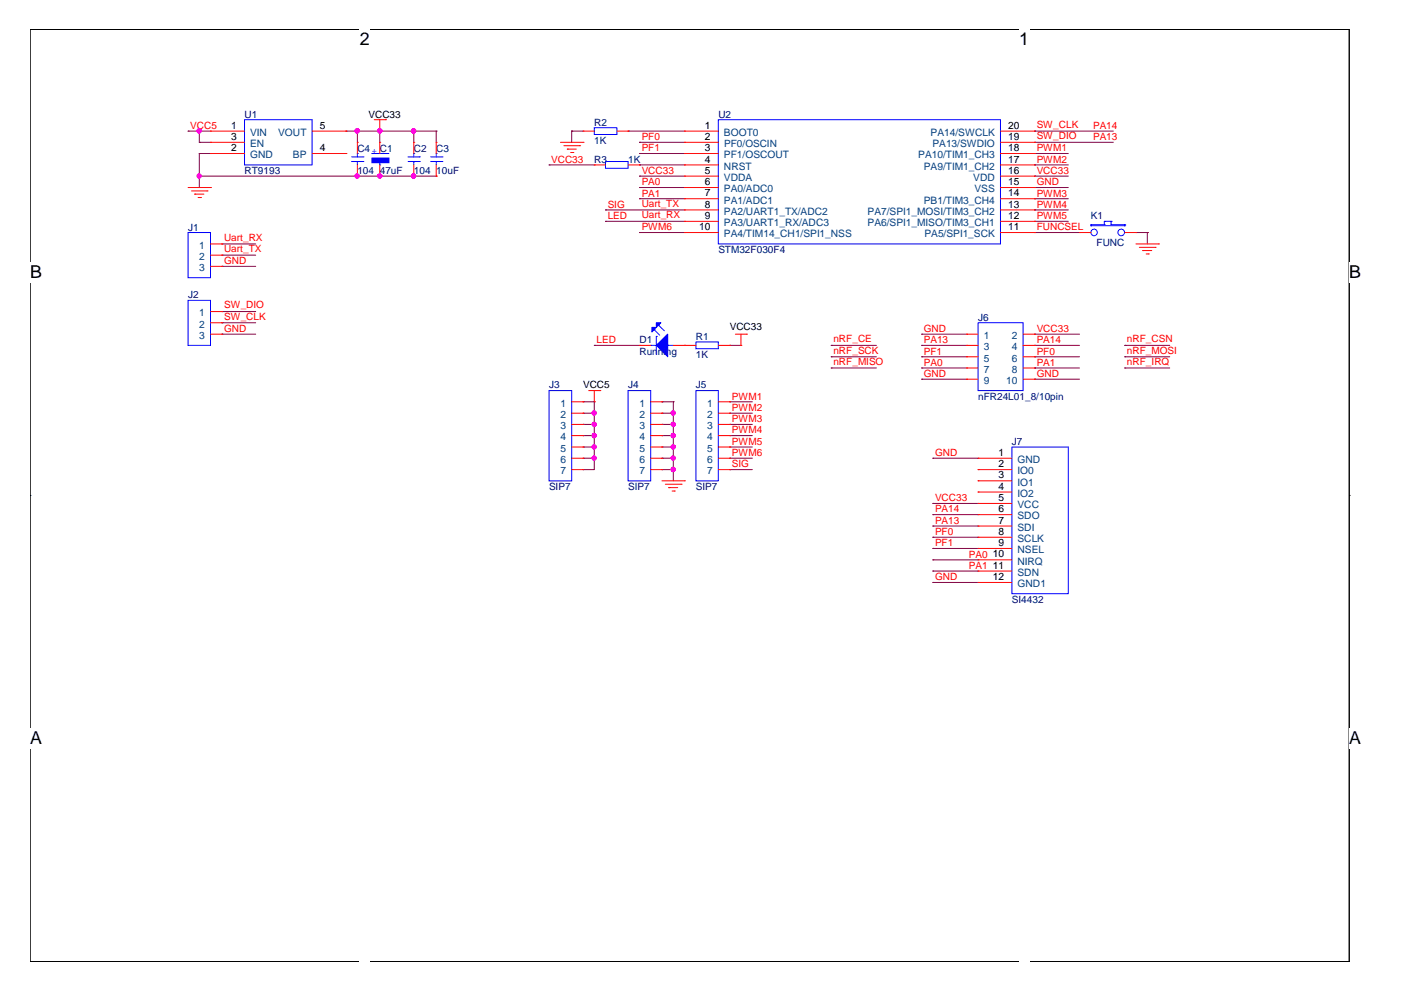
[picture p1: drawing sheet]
<svg xmlns="http://www.w3.org/2000/svg" width="297mm" height="210mm" viewBox="0 0 297 210" stroke-linecap="round" stroke-linejoin="round" font-family="sans-serif">
<path d="M6.3 6.2h279.2v197.3h-279.2z" fill="none" stroke="#000" stroke-width=".21"/>
<g fill="#fff">
<path d="M76.1 6.2h2.1v4.3h-2.1z"/>
<path d="M76.1 203.5h2.1v.1h-2.1z"/>
</g>
<path d="M145.9 6.2h.1M145.9 203.5h.1" fill="none" stroke="#000" stroke-width=".21"/>
<g fill="#fff">
<path d="M215.6 6.2h2.2v4.3h-2.2z"/>
<path d="M215.6 203.5h2.2v.1h-2.2z"/>
<path d="M6.3 55.5h2.6v4.2h-2.6z"/>
<path d="M285.5 55.5h2.5v4.2h-2.5z"/>
<path d="M6.3 154.1h2.6v4.2h-2.6z"/>
<path d="M285.5 154.1h2.5v4.2h-2.5z"/>
</g>
<path d="M6.3 104.8h.1M285.5 104.8h.1" fill="none" stroke="#000" stroke-width=".21"/>
<g fill="none" stroke="#800040" stroke-width=".21">
<path d="M39.8 27.7h.1M39.8 27.7h4.7M42.2 37.3h.1M42.2 32.5h.1M42.2 30.1h.1M42.2 27.7h.1M42.2 27.7v2.4M42.2 32.5v7.2M42.2 30.1h2.3M42.2 32.5h2.3M42.2 37.3h50.1M73.2 27.7h.1"/>
<path d="M73.2 27.7h19.1M75.6 27.7h.1M75.6 37.3h.1M75.6 27.7v2.4M80.3 27.7h.1M80.3 37.3h.1M80.3 27.7v2.4M87.5 27.7h.1M87.5 27.7v2.4M92.3 27.7h.1M92.3 37.3h.1M92.3 27.7v2.4"/>
<path d="M116.2 34.9h.1M116.2 34.9h9.5M120.9 27.7h.1M120.9 27.7h2.5M120.9 27.7v2.4M132.9 27.7h.1M132.9 27.7h11.9M135.3 37.3h.1M135.3 30.1h.1M135.3 34.9h.1M135.3 32.5h.1M135.3 39.7h.1"/>
<path d="M135.3 30.1h9.5M135.3 32.5h9.5M135.3 37.3h9.5M135.3 34.9h9.5M135.3 39.7h9.5M218.9 32.5h.1M218.9 34.9h.1M218.9 27.7h.1M218.9 30.1h.1M218.9 37.3h.1M218.9 39.7h.1M218.9 27.7h16.6"/>
<path d="M218.9 30.1h16.6M218.9 32.5h7.1M218.9 37.3h7.1M218.9 34.9h7.1M218.9 39.7h7.1M46.9 54h.1M46.9 51.6h.1M46.9 56.4h.1M46.9 54h7.2M46.9 51.6h7.2M46.9 56.4h7.2M128.1 46.8h.1"/>
<path d="M128.1 44.4h.1M128.1 46.8h16.7M128.1 44.4h16.7M135.3 49.2h.1M135.3 42.1h.1M135.3 42.1h9.5M135.3 49.2h9.5M218.9 42.1h.1M218.9 44.4h.1M218.9 46.8h.1M218.9 49.2h.1M218.9 46.8h7.1"/>
<path d="M218.9 44.4h7.1M218.9 42.1h7.1M218.9 49.2h9.5M240.3 49.2h2.4M242.7 49.2h.1M242.7 49.2v2.4M46.9 65.9h.1M46.9 70.7h.1M46.9 68.3h.1M46.9 65.9h7.2M46.9 70.7h7.2M46.9 68.3h7.2"/>
<path d="M125.7 73.1h.1M125.7 73.1h9.6M154.4 73.1h.1M154.4 73.1h2.4M175.9 73.1h.1M175.9 77.9h.1M175.9 75.5h.1M175.9 73.1h9.5M175.9 77.9h9.5M175.9 75.5h9.5M195 70.7h.1M195 73.1h.1"/>
<path d="M195 75.5h.1M195 77.9h.1M195 73.1h9.5M195 70.7h9.5M195 77.9h9.5M195 75.5h9.5M218.9 70.7h.1M218.9 73.1h.1M218.9 75.5h.1M218.9 77.9h.1M218.9 73.1h9.5M218.9 70.7h9.5"/>
<path d="M218.9 77.9h9.5M218.9 75.5h9.5M238 73.1h.1M238 77.9h.1M238 75.5h.1M238 73.1h9.5M238 77.9h9.5M238 75.5h9.5M123.4 97h.1M123.4 85h.1M123.4 87.4h.1M123.4 89.8h.1"/>
<path d="M123.4 92.2h.1M123.4 94.6h.1M123.4 99.4h.1M123.4 97h2.3M123.4 85h2.3M123.4 87.4h2.3M123.4 89.8h2.3M123.4 92.2h2.3M123.4 94.6h2.3M125.7 85h.1M125.7 87.4h.1M125.7 89.8h.1"/>
<path d="M125.7 92.2h.1M125.7 94.6h.1M125.7 97h.1M125.7 85v14.4h-2.3M140 97h.1M140 85h.1M140 87.4h.1M140 89.8h.1M140 92.2h.1M140 94.6h.1M140 99.4h.1M140 97h2.5"/>
<path d="M140 85h2.5M140 87.4h2.5M140 89.8h2.5M140 92.2h2.5M140 94.6h2.5M140 99.4h2.5M142.5 85h.1M142.5 87.4h.1M142.5 89.8h.1M142.5 92.2h.1M142.5 94.6h.1M142.5 97h.1"/>
<path d="M142.5 99.4h.1M142.5 85v16.7M154.4 85h.1M154.4 87.4h.1M154.4 89.8h.1M154.4 92.2h.1M154.4 94.6h.1M154.4 97h.1M154.4 99.4h.1M154.4 97h4.8M154.4 85h4.8M154.4 87.4h4.8"/>
<path d="M154.4 89.8h4.8M154.4 92.2h4.8M154.4 94.6h4.8M154.4 99.4h4.8M195 80.2h.1M195 80.2h9.5M197.4 97h.1M197.4 97h9.5M218.9 80.2h.1M218.9 80.2h9.5M197.4 108.9h.1M197.4 111.3h.1"/>
<path d="M197.4 113.7h.1M197.4 116h.1M197.4 118.5h.1M197.4 106.5h.1M197.4 108.9h9.5M197.4 111.3h9.5M197.4 113.7h9.5M197.4 116h9.5M197.4 118.5h9.5M197.4 106.5h9.5M197.4 120.8h.1M197.4 123.2h.1"/>
<path d="M197.4 120.8h9.5M197.4 123.2h9.5"/>
</g>
<g fill="#f0f" stroke="#f0f" stroke-width=".21">
<circle cx="42.1" cy="27.7" r=".46"/>
<circle cx="80.3" cy="27.7" r=".47"/>
<circle cx="75.6" cy="27.7" r=".47"/>
<circle cx="80.4" cy="37.2" r=".46"/>
<circle cx="75.6" cy="37.2" r=".46"/>
<circle cx="42.1" cy="37.2" r=".45"/>
<circle cx="125.7" cy="96.9" r=".45"/>
<circle cx="125.7" cy="87.4" r=".46"/>
<circle cx="125.7" cy="92.2" r=".46"/>
<circle cx="125.7" cy="89.8" r=".45"/>
<circle cx="125.7" cy="94.6" r=".45"/>
<circle cx="142.4" cy="96.9" r=".45"/>
<circle cx="142.4" cy="87.4" r=".46"/>
<circle cx="142.4" cy="89.8" r=".45"/>
<circle cx="142.4" cy="92.2" r=".46"/>
<circle cx="142.4" cy="94.6" r=".45"/>
<circle cx="142.4" cy="99.3" r=".46"/>
<circle cx="87.5" cy="27.7" r=".47"/>
<circle cx="87.5" cy="37.2" r=".46"/>
</g>
<g fill="none" stroke="#f00" stroke-width=".21">
<path d="M39.8 39.7h4.7M44.5 39.7h.1M44.5 27.7h.1M44.5 32.5h.1M44.5 30.1h.1M44.5 30.1h7.2M44.5 27.7h7.2M44.5 32.5h7.2M66 27.7h7.2M66 32.5h7.2M73.2 32.5h.1M73.2 27.7h.1"/>
<path d="M75.6 37.3h.1M75.6 30.1h.1M75.6 30.1v2.4M75.6 34.9v2.4M79.2 25.3h2.4M80.3 27.7h.1M80.3 37.3h.1M80.3 30.1h.1M80.3 25.3v2.4M80.3 30.1v2.4M80.3 34.9v2.4M81.6 25.3h.1"/>
<path d="M87.5 37.3h.1M87.5 30.1h.1M87.5 30.1v2.4M87.5 34.9v2.4M92.3 37.3h.1M92.3 30.1h.1M92.3 30.1v2.4M92.3 34.9v2.4M118.6 30.1h4.8M119.3 30.8h3.3M120 31.6h.1M120 31.6h1.9"/>
<path d="M120.7 32.3h.5M121.2 32.3h.1M122.6 30.8h.1M123.4 30.1h.1M123.4 27.7h.1M123.4 27.7h2.3M125.7 34.9h.1M125.7 34.9h2.4M130.5 27.7h2.4M132.9 27.7h.1M132.9 34.9h2.4M135.3 34.9h.1"/>
<path d="M144.8 27.7h.1M144.8 30.1h.1M144.8 32.5h.1M144.8 34.9h.1M144.8 37.3h.1M144.8 39.7h.1M144.8 39.7h7.2M144.8 30.1h7.2M144.8 27.7h7.2M144.8 32.5h7.2M144.8 34.9h7.2M144.8 37.3h7.2"/>
<path d="M211.7 39.7h7.2M211.7 30.1h7.2M211.7 27.7h7.2M211.7 32.5h7.2M211.7 34.9h7.2M211.7 37.3h7.2M218.9 39.7h.1M218.9 37.3h.1M218.9 34.9h.1M218.9 32.5h.1M218.9 30.1h.1M218.9 27.7h.1"/>
<path d="M40.5 40.4h3.3M41.2 41.1h.1M41.2 41.1h1.9M41.9 41.8h.5M42.4 41.8h.1M43.8 40.4h.1M44.5 51.6h2.4M44.5 54h2.4M44.5 56.4h2.4M46.9 51.6h.1M46.9 54h.1M46.9 56.4h.1"/>
<path d="M144.8 42.1h.1M144.8 44.4h.1M144.8 46.8h.1M144.8 49.2h.1M144.8 49.2h7.2M144.8 42.1h7.2M144.8 44.4h7.2M144.8 46.8h7.2M211.7 49.2h7.2M211.7 42.1h7.2M211.7 44.4h7.2M211.7 46.8h7.2"/>
<path d="M218.9 49.2h.1M218.9 46.8h.1M218.9 44.4h.1M218.9 42.1h.1M228.4 49.2h.1M228.4 49.2h2.4M238 49.2h2.3M240.3 49.2h.1M240.3 51.6h4.8M241 52.3h3.4M241.8 53h.1M241.8 53h1.9"/>
<path d="M242.5 53.7h.5M243 53.7h.1M244.4 52.3h.1M245.1 51.6h.1M44.5 70.7h2.4M44.5 65.9h2.4M44.5 68.3h2.4M46.9 65.9h.1M46.9 68.3h.1M46.9 70.7h.1M135.3 73.1h.1M135.3 73.1h2.4"/>
<path d="M142.5 73.1h4.7M144.8 73.1h.1M152 73.1h2.4M154.4 73.1h.1M155.6 70.7h2.3M156.8 73.1h.1M156.8 70.7v2.4M157.9 70.7h.1M204.5 70.7h.1M204.5 73.1h.1M204.5 75.5h.1M204.5 77.9h.1"/>
<path d="M204.5 70.7h2.4M204.5 73.1h2.4M204.5 75.5h2.4M204.5 77.9h2.4M216.5 70.7h2.4M216.5 73.1h2.4M216.5 75.5h2.4M216.5 77.9h2.4M218.9 70.7h.1M218.9 73.1h.1M218.9 75.5h.1M218.9 77.9h.1"/>
<path d="M120.9 85h2.5M120.9 87.4h2.5M120.9 89.8h2.5M120.9 92.2h2.5M120.9 94.6h2.5M120.9 97h2.5M120.9 99.4h2.5M123.4 85h.1M123.4 87.4h.1M123.4 89.8h.1M123.4 92.2h.1M123.4 94.6h.1"/>
<path d="M123.4 97h.1M123.4 99.4h.1M124.5 82.6h2.4M125.7 85h.1M125.7 82.6v2.4M126.9 82.6h.1M137.7 85h2.3M137.7 87.4h2.3M137.7 89.8h2.3M137.7 92.2h2.3M137.7 94.6h2.3M137.7 97h2.3"/>
<path d="M137.7 99.4h2.3M140 85h.1M140 87.4h.1M140 89.8h.1M140 92.2h.1M140 94.6h.1M140 97h.1M140 99.4h.1M152 85h2.4M152 87.4h2.4M152 89.8h2.4M152 92.2h2.4"/>
<path d="M152 94.6h2.4M152 97h2.4M152 99.4h2.4M154.4 85h.1M154.4 87.4h.1M154.4 89.8h.1M154.4 92.2h.1M154.4 94.6h.1M154.4 97h.1M154.4 99.4h.1M204.5 80.2h.1M204.5 80.2h2.4"/>
<path d="M206.9 97h.1M206.9 99.4h.1M206.9 97h7.2M206.9 99.4h7.2M216.5 80.2h2.4M218.9 80.2h.1M140 101.7h4.8M140.8 102.5h3.3M141.5 103.2h.1M141.5 103.2h1.9M142.2 103.9h.5M142.7 103.9h.1"/>
<path d="M144.1 102.5h.1M144.8 101.7h.1M206.9 101.7h.1M206.9 104.1h.1M206.9 106.5h.1M206.9 108.9h.1M206.9 111.3h.1M206.9 113.7h.1M206.9 116h.1M206.9 118.5h.1M206.9 101.7h7.2M206.9 104.1h7.2"/>
<path d="M206.9 106.5h7.2M206.9 108.9h7.2M206.9 111.3h7.2M206.9 113.7h7.2M206.9 116h7.2M206.9 118.5h7.2M206.9 120.8h.1M206.9 123.2h.1M206.9 120.8h7.2M206.9 123.2h7.2"/>
</g>
<g fill="none" stroke="#00f" stroke-width=".21">
<path d="M51.7 25.3h14.3v9.6h-14.3zM74.4 34.2h2.4M74.4 33.2h2.4M75.6 32.5h.1M75.6 34.2h.1M75.6 32.5v.7M75.6 34.2v.7M76.8 34.2h.1M76.8 33.2h.1M78.7 32.5h.1M78.7 32.5h3.6M80.3 34.9h.1"/>
<path d="M80.3 34.4v.5M86.3 34.2h2.4M86.3 33.2h2.4M87.5 32.5h.1M87.5 34.2h.1M87.5 32.5v.7M87.5 34.2v.7M88.7 34.2h.1M88.7 33.2h.1M91.1 34.2h2.4M91.1 33.2h2.4M92.3 32.5h.1"/>
<path d="M92.3 34.2h.1M92.3 32.5v.7M92.3 34.2v.7M93.5 34.2h.1M93.5 33.2h.1M125.7 27h4.8v1.5h-4.8zM128.1 34.2h4.8v1.4h-4.8zM152 25.3h59.7v26.3h-59.7zM39.8 49.2h4.7v9.6h-4.7zM230.8 47.6h.1M230.8 47.8h.1M230.8 47.8h7.2"/>
<path d="M230.8 47.6h2.8M230.8 47.6v.2M233.6 46.8h.1M233.6 47.6h.1M233.6 46.8h1.5M233.6 46.8v.8M235.1 47.6h.1M235.1 46.8h.1M235.1 47.6h2.9M235.1 46.8v.8M238 47.8h.1M238 47.6h.1"/>
<path d="M238 47.6v.2M39.8 63.6h4.7v9.5h-4.7zM137.7 73.1h.1M137.7 73.1h1.2M138.4 69.7h.1M138.4 69.7l1.2 1.2M138.9 71.2h.1M138.9 71.2v3.8M139.3 68.8h.1M139.3 68.8l1.2 1.2M141.3 73.1h.1M141.3 73.1h1.2"/>
<path d="M147.2 72.4h4.8v1.4h-4.8zM206.9 68.3h9.6v14.3h-9.6zM116.2 82.6h4.7v19.1h-4.7zM132.9 82.6h4.8v19.1h-4.8zM147.2 82.6h4.8v19.1h-4.8zM214.1 94.6h11.9v31h-11.9z"/>
<circle cx="231.5" cy="49.2" r=".68"/>
<circle cx="237.2" cy="49.2" r=".7"/>
</g>
<g fill="#00f" stroke="#00f" stroke-width=".21">
<path d="M78.7 33.5h3.6v.9h-3.6z" fill-rule="evenodd"/>
<path d="M138.9 73.1l2.4-2.4v4.8z" fill-rule="evenodd"/>
<path d="M138.9 68.3h.9l-.9 1z" fill-rule="evenodd"/>
<path d="M137.9 69.3h1l-1 .9z" fill-rule="evenodd"/>
</g>
<g font-size="3.8">
<text x="76.1" y="9.6">2</text>
<text x="215.6" y="9.6">1</text>
<text x="6.3" y="58.9">B</text>
<text x="285.5" y="58.9">B</text>
<text x="6.3" y="157.5">A</text>
<text x="285.5" y="157.5">A</text>
</g>
<g font-size="2.2">
<text x="48.9" y="27.2">1</text>
<text x="48.9" y="29.6">3</text>
<text x="67.7" y="27.2">5</text>
<text x="149.1" y="27.2">1</text>
<text x="149.1" y="29.6">2</text>
<text x="213.3" y="29.6">19</text>
<text x="213.3" y="27.2">20</text>
<text x="48.9" y="32">2</text>
<text x="67.7" y="32">4</text>
<text x="149.1" y="32">3</text>
<text x="149.1" y="34.4">4</text>
<text x="213.3" y="34.4">17</text>
<text x="213.3" y="32">18</text>
<text x="149.1" y="36.8">5</text>
<text x="149.1" y="39.2">6</text>
<text x="149.1" y="41.5">7</text>
<text x="213.3" y="41.5">14</text>
<text x="213.3" y="36.8">16</text>
<text x="213.3" y="39.2">15</text>
<text x="149.1" y="43.9">8</text>
<text x="149.1" y="46.3">9</text>
<text x="213.3" y="46.3">12</text>
<text x="213.3" y="43.9">13</text>
<text x="148" y="48.7">10</text>
<text x="213.3" y="48.7">11</text>
<text x="211.2" y="96.4">1</text>
<text x="211.2" y="98.9">2</text>
<text x="211.2" y="101.2">3</text>
<text x="211.2" y="103.6">4</text>
<text x="211.2" y="106">5</text>
<text x="211.2" y="108.4">6</text>
<text x="211.2" y="110.8">7</text>
<text x="211.2" y="113.2">8</text>
<text x="210.1" y="118">10</text>
<text x="211.2" y="115.5">9</text>
<text x="210.1" y="120.3">11</text>
<text x="210.1" y="122.7">12</text>
</g>
<g font-size="2.2" fill="#004080">
<text x="52.9" y="28.8">VIN</text>
<text x="58.8" y="28.8">VOUT</text>
<text x="153.2" y="28.8">BOOT0</text>
<text x="196.9" y="28.8">PA14/SWCLK</text>
<text x="52.9" y="33.5">GND</text>
<text x="52.9" y="31.1">EN</text>
<text x="62" y="33.5">BP</text>
<text x="153.2" y="33.5">PF1/OSCOUT</text>
<text x="153.2" y="35.9">NRST</text>
<text x="194.3" y="33.5">PA10/TIM1_CH3</text>
<text x="195.5" y="35.9">PA9/TIM1_CH2</text>
<text x="197.3" y="31.1">PA13/SWDIO</text>
<text x="153.2" y="38.3">VDDA</text>
<text x="153.2" y="40.7">PA0/ADC0</text>
<text x="205.9" y="38.3">VDD</text>
<text x="206.2" y="40.7">VSS</text>
<text x="153.2" y="43.1">PA1/ADC1</text>
<text x="153.2" y="45.4">PA2/UART1_TX/ADC2</text>
<text x="153.2" y="47.9">PA3/UART1_RX/ADC3</text>
<text x="183.6" y="47.9">PA6/SPI1_MISO/TIM3_CH1</text>
<text x="183.6" y="45.4">PA7/SPI1_MOSI/TIM3_CH2</text>
<text x="195.5" y="43.1">PB1/TIM3_CH4</text>
<text x="42.2" y="52.6">1</text>
<text x="153.2" y="50.2">PA4/TIM14_CH1/SPI1_NSS</text>
<text x="195.6" y="50.2">PA5/SPI1_SCK</text>
<text x="42.2" y="55">2</text>
<text x="42.2" y="57.4">3</text>
<text x="42.2" y="66.9">1</text>
<text x="42.2" y="69.3">2</text>
<text x="42.2" y="71.7">3</text>
<text x="208.1" y="71.7">1</text>
<text x="214.1" y="71.7">2</text>
<text x="208.1" y="74.1">3</text>
<text x="208.1" y="76.5">5</text>
<text x="214.1" y="74.1">4</text>
<text x="214.1" y="76.5">6</text>
<text x="208.1" y="78.9">7</text>
<text x="208.1" y="81.3">9</text>
<text x="212.9" y="81.3">10</text>
<text x="214.1" y="78.9">8</text>
<text x="118.6" y="86">1</text>
<text x="118.6" y="88.4">2</text>
<text x="135.3" y="86">1</text>
<text x="135.3" y="88.4">2</text>
<text x="149.6" y="86">1</text>
<text x="149.6" y="88.4">2</text>
<text x="118.6" y="90.8">3</text>
<text x="118.6" y="93.2">4</text>
<text x="118.6" y="95.6">5</text>
<text x="135.3" y="90.8">3</text>
<text x="135.3" y="93.2">4</text>
<text x="135.3" y="95.6">5</text>
<text x="149.6" y="90.8">3</text>
<text x="149.6" y="93.2">4</text>
<text x="149.6" y="95.6">5</text>
<text x="118.6" y="98">6</text>
<text x="118.6" y="100.4">7</text>
<text x="135.3" y="98">6</text>
<text x="135.3" y="100.4">7</text>
<text x="149.6" y="98">6</text>
<text x="149.6" y="100.4">7</text>
<text x="215.3" y="98">GND</text>
<text x="215.3" y="100.4">IO0</text>
<text x="215.3" y="102.8">IO1</text>
<text x="215.3" y="105.1">IO2</text>
<text x="215.3" y="107.5">VCC</text>
<text x="215.3" y="109.9">SDO</text>
<text x="215.3" y="112.3">SDI</text>
<text x="215.3" y="114.7">SCLK</text>
<text x="215.3" y="117.1">NSEL</text>
<text x="215.3" y="119.5">NIRQ</text>
<text x="215.3" y="121.8">SDN</text>
<text x="215.3" y="124.3">GND1</text>
</g>
<g font-size="2.1" fill="#f00">
<text x="40.3" y="27.3">VCC5</text>
<text x="135.8" y="29.6">PF0</text>
<text x="219.3" y="27.1">SW_CLK</text>
<text x="219.3" y="29.4">SW_DIO</text>
<text x="231.3" y="27.3">PA14</text>
<text x="231.3" y="29.6">PA13</text>
<text x="116.6" y="34.4">VCC33</text>
<text x="135.8" y="32">PF1</text>
<text x="219.3" y="32">PWM1</text>
<text x="219.3" y="34.4">PWM2</text>
<text x="135.8" y="36.8">VCC33</text>
<text x="135.8" y="41.6">PA1</text>
<text x="135.8" y="39.2">PA0</text>
<text x="219.3" y="41.6">PWM3</text>
<text x="219.3" y="36.8">VCC33</text>
<text x="219.3" y="39.2">GND</text>
<text x="128.6" y="46.4">LED</text>
<text x="128.6" y="44">SIG</text>
<text x="135.8" y="46.2">Uart_RX</text>
<text x="135.8" y="43.7">Uart_TX</text>
<text x="219.3" y="44">PWM4</text>
<text x="219.3" y="46.4">PWM5</text>
<text x="47.4" y="53.3">Uart_TX</text>
<text x="47.4" y="50.9">Uart_RX</text>
<text x="135.8" y="48.7">PWM6</text>
<text x="219.3" y="48.7">FUNCSEL</text>
<text x="47.4" y="55.9">GND</text>
<text x="47.4" y="65.2">SW_DIO</text>
<text x="47.4" y="70.2">GND</text>
<text x="47.4" y="67.6">SW_CLK</text>
<text x="195.5" y="70.2">GND</text>
<text x="219.3" y="70.2">VCC33</text>
<text x="126.2" y="72.6">LED</text>
<text x="176.3" y="72.4">nRF_CE</text>
<text x="176.3" y="77.2">nRF_MISO</text>
<text x="176.3" y="74.8">nRF_SCK</text>
<text x="195.5" y="72.6">PA13</text>
<text x="195.5" y="75">PF1</text>
<text x="195.5" y="77.4">PA0</text>
<text x="219.3" y="72.6">PA14</text>
<text x="219.3" y="75">PF0</text>
<text x="219.3" y="77.4">PA1</text>
<text x="238.4" y="72.4">nRF_CSN</text>
<text x="238.4" y="77.2">nRF_IRQ</text>
<text x="238.4" y="74.8">nRF_MOSI</text>
<text x="195.5" y="79.8">GND</text>
<text x="219.3" y="79.8">GND</text>
<text x="154.9" y="84.6">PWM1</text>
<text x="154.9" y="87">PWM2</text>
<text x="154.9" y="89.3">PWM3</text>
<text x="154.9" y="91.7">PWM4</text>
<text x="154.9" y="94.1">PWM5</text>
<text x="154.9" y="96.5">PWM6</text>
<text x="154.9" y="98.9">SIG</text>
<text x="197.8" y="96.5">GND</text>
<text x="197.8" y="106.1">VCC33</text>
<text x="197.8" y="108.4">PA14</text>
<text x="197.8" y="110.8">PA13</text>
<text x="197.8" y="113.2">PF0</text>
<text x="197.8" y="115.6">PF1</text>
<text x="205" y="118">PA0</text>
<text x="197.8" y="122.8">GND</text>
<text x="205" y="120.4">PA1</text>
</g>
<g font-size="2.1" fill="#000080">
<text x="51.7" y="24.9">U1</text>
<text x="125.7" y="26.6">R2</text>
<text x="152" y="24.9">U2</text>
<text x="75.6" y="32.1">C4</text>
<text x="80.3" y="32.1">C1</text>
<text x="87.5" y="32.1">C2</text>
<text x="92.3" y="32.1">C3</text>
<text x="125.7" y="30.4">1K</text>
<text x="125.7" y="34.4">R3</text>
<text x="132.9" y="34.4">1K</text>
<text x="51.7" y="36.8">RT9193</text>
<text x="75.6" y="36.8">104</text>
<text x="80.3" y="36.8">47uF</text>
<text x="87.5" y="36.8">104</text>
<text x="92.3" y="36.8">10uF</text>
<text x="230.8" y="46.4">K1</text>
<text x="39.8" y="48.8">J1</text>
<text x="152" y="53.6">STM32F030F4</text>
<text x="232" y="52.1">FUNC</text>
<text x="39.8" y="63.1">J2</text>
<text x="147.2" y="71.9">R1</text>
<text x="206.9" y="67.9">J6</text>
<text x="135.3" y="72.7">D1</text>
<text x="135.3" y="75">Running</text>
<text x="147.2" y="75.7">1K</text>
<text x="116.2" y="82.2">J3</text>
<text x="132.9" y="82.2">J4</text>
<text x="147.2" y="82.2">J5</text>
<text x="206.9" y="84.6">nFR24L01_8/10pin</text>
<text x="214.1" y="94.1">J7</text>
<text x="116.2" y="103.7">SIP7</text>
<text x="132.9" y="103.7">SIP7</text>
<text x="147.2" y="103.7">SIP7</text>
<text x="214.1" y="127.6">SI4432</text>
</g>
<g font-size="2.1">
<text x="78" y="24.9">VCC33</text>
<text x="154.4" y="69.8">VCC33</text>
<text x="123.4" y="82.2">VCC5</text>
</g>
<text font-size="2.1" fill="#00f" x="79.8" y="32.5" transform="rotate(-90 79.8 32.5)">+</text>
<text font-size="2.1" fill="#004080" x="153.2" y="31.1">PF0/OSCIN</text>
</svg>
